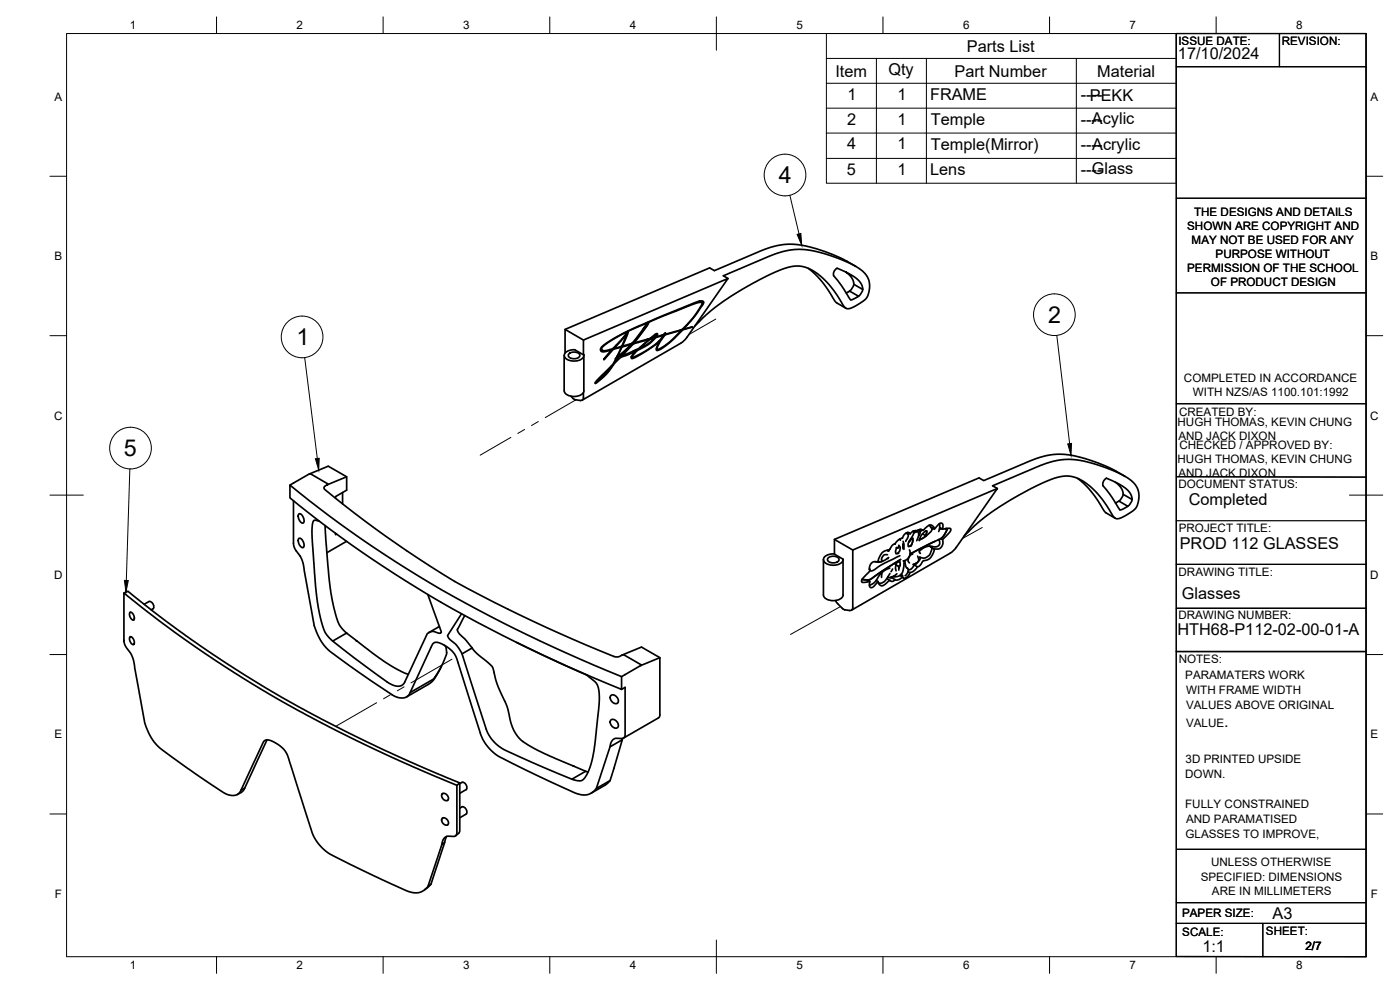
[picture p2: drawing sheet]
<svg xmlns="http://www.w3.org/2000/svg" width="420mm" height="297mm" viewBox="0 0 420 297" stroke-linecap="round" stroke-linejoin="round" font-family="sans-serif">
<!-- layer: Visible -->
<g fill="none" stroke="#000" stroke-width=".51">
<path d="M256.8 79.9l-3.3-1.9-3.7-1.7-4.4-1.5-3.3-.9-3.4-.6h-2l-1.9 .1-3 .6-3.6 1.3-13.8 5.9-1.4-.8-43.4 18.4v7.1M169.6 98.8l5.5 3.2M188 99.5l.2 .1M188.5 99.3l5.8-2.3-4.6 5.9-2.8 1 1.7-4.6M193.2 98.4l.2 .2M193.3 98.4l.2 .1M193.4 98.6l-3.2 4.1-.5 .2M193.4 98.6l-3.5 4.4M193.5 98l.2 .1M193.7 98.2l-.2 .3zM194.1 96.8l.2 .2M194.3 96.7l.2 .1"/>
<path d="M194.5 96.8l.1 .4-.6 .8-3.7 4.9M202.6 93.2l.3 .1 6.1-2.4 1.1-.2 .7 .2-2.6 4.1-3.6 3.9-4.9 1.4M202.8 93.4l-8.3 3.4M204.2 99l.2 .1-.5 .7-3 2.8-2.6 1.9-1 .3M204.2 99l.2 .1M204.4 99.1l-4.7 1.3M204.7 98.8l.3 .2-4.1 3.9-2.4 1.7-1.4 .6-.1-.7 .9-2.1-.2 .2M207.7 98.2l-2.7 .7M207.7 98.1l-2.6 .7M207.7 98v.2M210 90.3l.7 .5M210.8 91l.3 .1 .1-.5-.6-.3-2.4 .6-16.6 6.9-6.6 3.3-3.1 1.9-1.5 1.3-.2 .8 .5 .4 2.7-.4-2.1 2.8 2.8-3.1"/>
<path d="M211.1 91.1l-3 4.3-2.9 3.3-.3-.1M218.5 83.6l-1.4-.9 15-6.3 5-1.4 4.3-.1 3.4 .5 4.3 1.3 3.3 1.2 4.6 2.1 1.9 1.4 1.2 1.3 .7 1.6 .2 1.9-.4 2.1-.8 1.4-3.3 2.2-1.4 .6-1 .1-.9-.8-2.1-3.4-1.8-2.5-3.8-3.6-1.9-1.3-2-.9-2.2-.3-2 .2-3 .9-3.7 1.6-9.9 5.5-6.2 4.2-3.2 2.7-2.8 2.9M242.5 80.5l2 1.7 2 2.1 4.3 6.3 3.1 1.9M250.2 82.8l2.4 3 2.6 4.1 .7-.1 1.8-.9M253.9 81.6l1.6 1.6 .5 .9 .2 1.2 2.7 1.6-.5-1.9-1.2-1.3-2.4-1.6-2.9-1.4a.91 .91 0 0 0-1.4 .5l-.3 .7v.9M255 87.3l-1 .6M255 87.3l2.7 1.6M256.3 85.3l-.7 1.3-.6 .7M258.9 86.8l-.6 1.4-.6 .7M169.3 106.6v10.7a2.94 2.94 0 0 0 3.7 1.6l1.1-.3a1.61 1.61 0 0 0 1.1-1.3M170.7 106.2a2.28 2.28 0 0 1 3.3 .3 1.51 1.51 0 0 1-2 1.1 1.05 1.05 0 0 1-1.1-.3 1.05 1.05 0 0 1-.2-1.1zM171.3 118.9l1.3 1.1 1.6 .2"/>
<path d="M172.5 105l2.6 1.5M175.1 117.8v1.7a.75 .75 0 0 1-.9 .7M175.2 106.6v10.7M179.2 114.1l.2 .2M180.2 104.8l.6 .3M181 103.9l3.4-2.3 3.8-2-1.3 1.9-3 3.1-2.9 .6-.4-.3-.1-.3zM182.8 110.6l.8-.7-1.9 2.3-2.3 2.1zM183.1 104.9l.3 .2M183.4 109.9h.2M183.8 104.7l.3 .1 2.4-.6-1.5 3M184.1 104.4l.3 .1M184.3 108.7l.1 .1"/>
<path d="M184.8 108l.8-.4-1.2 1.2zM185 107.2l.6 .4M185.2 106.9l.2 .1-.2-.1M186.2 104l.3 .2M186.7 103.7l.2 .2M186.8 106.5l.1 .1M187.9 100.1h.2l-1.5 3.8-2.2 .6 3.2-3.7 .5-.6zM189.1 103.2l.2 .2-.5 .5-3.4 3.1 1.3-2.9-.3-.1M189.3 103.4l-2.6 .7M189.4 103.1l.2 .2-.2 .2-4 3.8M189.5 103.1l.3 .1-.1 .2-3.2 3.3-1.1 .6-.3-.2M189.8 103.2l-.2 .1"/>
<path d="M190.4 105.2l.4 .2M191.6 102.7l-1.3 .4M192.1 104.2l.2 .1M194.2 101.8l.4 .1-1.5 1.4a7.5 7.5 0 0 1-3.5 2.3l-2.7 1 3.4-3.5-.3-.2M194.4 101.8l.2 .1M194.4 101.9l-2.8 .8-.2-.1M195.5 101.7l-1 .5-2.2 2.1M196 101.3l.3 .1-.1 .2-1.5 1.4-2.4 1.3M196 101.3l.3 .1M196.2 101.4l-.7 .3-.3-.2M196.5 100.4l.5 .1-.4 .6-1.2 .2M196.6 100.4l.3 .1"/>
<path d="M196.8 100.6l-1.2 .8M197 101l.4-.7-.2-.2-2.2 1.5-4.8 1.2M197 104.6l.3 .2M197 101l.2 .1zM197.6 102.5l-.6 .7-2.5 1.8-4.3 2.5-.7 .1v-.5l1.3-1.7-4.5 1.8-1.7 1.7-2.6 3.4-3.3 2.7v-.3l.7-.9 4.5-4.4 1.1-2.2M197.8 102.3l.1 .1M198.8 100.5l.2 .2zM198.9 100.7l-1.9 .5-2.5 2.2-3.3 1.8M199 100.7l-1.3 1.8-2 1.6-2.5 1.5-3.4 1.6-.3-.2 .3 .2 .1-.6 1.3-1.4-.4-.2M199.3 100.3l.4 .1-2 2.8-.5 1.1 .1 .5M199.4 100.2l-2.4 .8-.2-.1M199.5 100.1l.3 .1"/>
<path d="M199.5 100l.3 .2-.1-.2-.3 .2M206.1 101.3l12.4-17.7-43.4 18.4 .1 4.4a2.19 2.19 0 0 1-2.7 1.9l-1.7-.2a1.46 1.46 0 0 1-1.5-1.5 1.46 1.46 0 0 1 1.5-1.4l1.7-.3M206.1 101.2l-1.7 1.7-29.7 17.2M87 145.5l5.7-3.2 .5-.1 5.1 2.9-.1 .4-.9 .6v.5a286.2 286.2 0 0 0 43.1 30 373.6 373.6 0 0 0 44.5 20.5l2.4-.6 5 3-5.8 3.5v3.8a385.1 385.1 0 0 1-90.6-50.3l-8.9-7.1v-3.9a361.6 361.6 0 0 0 87.3 52.4l12.2 5.1M88.1 150.2l.1 13.5 .5 1.3 1.6 2.3 .7 2 3.3 18.6 1.9 4.2 2.1 2.7 6.8 5.1 12.6 8.6 1.6 .7 1.6 .2 1.1-.3 1.1-1.3 7.1-4.2 2.2-3.4 1.6-3.8-.2-2.5M89.7 154.2l.7 .2 .6 .8 .3 1.1-.4 .7-.6-.3-.6-.8-.2-1zM92.8 142.2l5.7-2.3 5.5 3.2v4l-3.3 1.9v.5M95.9 156.4l-1.3-.3-.5 .2-.4 1.1-.1 1.7 1.4 19.9 .9 5.2 1.2 4.5 .9 1.7 1.8 1.9M97.6 157.7l1.1 15.3 1.1 7.6 1.7 6.2 1 1.7 1.6 1.5M102.8 147.8v3.4M104 143.1l-5.8 2.4 .1-.2M272.1 160l.4 .3 .1 .6-.8 1.5"/>
<path d="M272.7 160l-.3 .3M274 159.4h.2M274.1 159.4h.1M274.2 159.4l-.2 1.1-1.5 2.6 .2 .9M274.8 159.2l.3 .3zM275.1 159.5l-.9 .5M275.3 159.3h-1.1l-1.1 .9-.7-.4M275.4 159.6l.3 1-.6 1.6M275.5 159.1l.3 .1M275.8 159.2l.3 .4-.2 1.1M276.4 158.8l.4 .3M276.6 159l-.5 .6"/>
<path d="M278 159.3l-.1 1.5M278.1 159.3l-.6 .2-1 1.1-.6 1.6M278.8 157.6l.9 1.1-.3 .7-1.5 1.4-1-.6M279.3 158.1l1.1 .7 1.3-1.5 .8-.4 .5 .5-.1 1.4M279.9 158.5l-.2 .4M280.4 158.8l-.4-1-.9-.3-1 .6-1 1-1-.3-.8 .5-.2-.1M281.9 157.1l.1 1.2-.3 1.2M282 158.7l.6-.1zM282 158.3l.9 .5 1.8-.3 .6 .3-.2 .8-2.2 2.3M283.8 158.6v.1M284 158.7h.3M284.3 158.7l-.8 1.7-1.1 1.2-9.3 4.6 7.5-3.8"/>
<path d="M284.3 158.7l-1.3 2.3-1.5 1M284.3 158.7l-.6-.1 .6 .1M284.3 158.7h.1M299.3 146.6l-1.4-.8 14.3-6.1 5.3-1.6 2.3-.3 2.4 .1 3.6 .6 4.2 1.2 4.2 1.5 3.6 1.8 1.9 1.4 1.2 1.3 .8 1.6 .1 2.2-.6 2.4-.8 1-3.6 2.3-.9 .4h-1l-.9-.8-2-3.4-2-2.6-3.7-3.5-1.6-1.2-2.3-.9-2-.4-2.1 .2-3.1 .9-3.6 1.6-9.5 5.2-6.6 4.5-3.1 2.6-3 3M323.4 143.5l1.8 1.5 2.2 2.3 4.2 6.3 3.1 1.9M332 143.5l3.7 1.6 2.4 1.6 1.2 1.4 .5 1.8M332.1 143.5a1.93 1.93 0 0 0-.1 3.4l4.1 6.1 .8-.2 1.6-.9-2.7-1.5-1 .5M334.7 144.7l1.7 1.7 .5 1 .2 .9 2.7 1.6M337.1 148.3l-.6 1.4-.7 .6M337.7 142.9l-6.2-3.2-4.4-1.6-4.1-1.2-3.6-.6h-2.1l-4.7 .8-3.6 1.2-13.8 5.9-1.4-.8-43.4 18.4v4.5l2.6 1.5a2.43 2.43 0 0 1-2.9 1.8l-1.7-.3a1.38 1.38 0 0 1-1.3-1.3 1.38 1.38 0 0 1 1.1-1.4l2.2-.4M339.8 149.9l-.6 1.3-.7 .7M37.2 177.9l1.2-.5 10.5 8.3 11 7.9 12.4 8.2 13 7.8 11.3 6.2 13.3 6.7 12.9 6 15.2 6.4v14.3l-.2 .7-1 .8"/>
<path d="M37.2 177.9l9.8 7.8 11.8 8.5 11.6 7.7 12.3 7.4 11.2 6.2 13.3 6.8 16.5 7.6 13.4 5.7v14.4l-.4 .8-2.5 .1-.8 .4-.4 .6-4.6 14.2-1.2 1-.9 .6-1.2 .2-1.3-.1-1.7-.5-4.3-1.9-12.7-6.1-6.2-3.1-2.6-2.2-1.6-2.1-1-2-7.6-23.7-1.3-1.8-2.7-1.8-1.8-.6-.7 .1-.5 .4-6.8 14.7-.6 .8-.6 .4-1 .3-2.3-.5a228.5 228.5 0 0 1-20.8-14.7l-1.8-2.4-1.6-3.7-3.5-19.1-.7-2-1.6-2.2-.5-1.3zM89.6 161.6h.6l.7 .7 .4 1.2-.3 .8-.5-.1-.7-.8-.3-1.1zM100.7 160v.4l.3-.2M104 162.4l-5.9 3.4M128.4 178.4l4 11.3-.6 .3-2.1-.6-1.5 .7-6.7 14.6-.9 .9-.8 .3h-.9l-2.4-1.1-10.3-7.5-6.4-5 4.1-2.3 3.2 2.3M247.1 167.9v10.6a2.94 2.94 0 0 0 3.7 1.7l1.1-.4a1.61 1.61 0 0 0 1.1-1.3v-10.6M248.5 167.4a2.28 2.28 0 0 1 3.3 .3 1.51 1.51 0 0 1-2 1.2 1.05 1.05 0 0 1-1.1-.3 1.05 1.05 0 0 1-.2-1.2zM250.4 161.8l5.5 3.2M260.9 174l-.1 .3M260.9 170.6l.1 .2M261 170.8h.1M263 174.2l.5 .3-1.3 1.5-.6 .3-.6-.3v-1.5"/>
<path d="M264.7 171.8l-.1 1.4M266.1 173.6l1 .6M266.3 166.4h-.8l-.4 .3-.5 .9v.9h-1.1M266.5 173l.2 .2zM266.5 165.1l.1 .2zM266.7 167.3l-2.2 1.2-1.1 .2-.8-.2M267 170.4l-2.1 1.2-.9 .9-1.5 2.2-1.6 .9M267.1 172.1l-1.8 2.4-1 .5-.7-.2M267.5 173.1v.3l-1-.3M267.7 173.4l.9 .5-.7 .5-1.1-.2-1.9 1.5-1-.3-.4-.9M267.9 170.7l-.5 .8M268.1 172.9l.2 .1"/>
<path d="M268.3 172.9v.1M268.5 163.2l.2 .1M268.9 169.5l.8 .5v1.1M269 166.1l-.3-.5 .3-1.2 .2-.2 .5 .2v-.7l.5 .6-.1 .7-.9 1.2M269.2 168.7l-.5 1.7 .2 .9M269.2 172.2l-.9 .6-.9 .2M270 168.6l.2 .9-.5 1M270.1 168.6l-.9 .1-.5 .6M270.1 166.8l-5.1 2.4-2.7 1.8-.7 .3-.4-.1M270.2 161.7l-.1 .2M270.2 162h.1M270.3 167.9l-9.1 5.9h-2.5"/>
<path d="M270.3 172.4l.4 .2M270.4 172.4l.3 .2M270.7 172.6l.2 .1M270.8 173.1l-1.1 .8h-1.1M270.9 163.2l.1 .7v-.3M271 163.9v.7zM271 162.4l.3 .9v1.5M271.3 168.3v1.6l-.5 2-1 .9-1.5 .2M271.6 168.2l.2 1.7 .6 .6M272.2 160.1l.3 .2M272.5 170.6v1l-.9 1.1M272.5 171.5l.6 .3-.2 .5-.3 .5-.9 .6h-.6l-1-.7"/>
<path d="M272.8 162.5h.1M272.9 165l.3 1-.4 1.1-.7 .8-1 .4M273.1 160.2l-.4-.4-1 .3-.8 1.3-1 .4-1.3 1.4-.7 .3-1 1.5-1.9 .6-.9 1.2-.6 1.7h-1.2l-.8 .6-.5 .8-.1 1a.56 .56 0 0 1-.3 .9l-1.8 2-.2 .8 .7 .2 1.7-.3-.8-.5M273.4 163.7l-.1 .1M273.5 166.3h.1M273.7 163.2l-.2 .3M273.9 161.5v.1M273.9 161.6l.1 .6M273.9 166.1l-.6 .4-.7 1.1-.1 .8 .4 .5M273.9 162.4l-.1 .4M273.9 161.9l-.3 1.6-.3 .3-.7 .1 .7-.1M274 161.5l-1.2 1"/>
<path d="M274.2 169.3l.1 .3-.5 .8-.6 .5h-.6M274.9 169l-.1 .2zM275.3 170.1l-1 1.1-1.2 .6M275.4 166.9l.3 .9-.1 .7-.5 .4-1.1 .5M275.9 162l2-1.2zM278.9 163.9l.6 .3 .2 .4-.6 1.7-1.4 1.1-.6 .1-1-.3v.5l-.4 .7a.86 .86 0 0 1-1 .7M279.5 164.3l.9 .4v.4l-.6 1.4-.8 1.1-.7 .4-1.2 .3-1.4 1.7-.4 .1-1-.6M281.8 161.9l.2 1.2-.4 .7-.8 .3-2-.2-1.3 .3-1.6 1.1 .3 .7M282.4 161.6l.5 .3 .1 .4-.3 1.6-.7 .7-1.6 .1M287 164.3l12.3-17.7-43.4 18.4v17.5a.75 .75 0 0 1-.9 .7M287 164.3l-1.8 1.7-29.7 17.1M39 183.8h.5l.6 .7 .2 .8-.2 .7-.5-.1-.5-.6-.2-.8z"/>
<path d="M39 191.1h.5l.6 .8 .2 .7-.2 .8-.6-.2-.5-.8zM39.1 183.7h.1M39.1 191v.1M40.2 186h-.1M40.2 193.3l-.1 .1M43.2 181.3l1.5-.8a1.45 1.45 0 0 1 1.2 2.2l-.5 .3M106.8 192.3h.3M107.1 192.3l8.7 6.5 4.5 2.6 2.3 .9M131.9 188l-3.2 1.8M132.5 199.8l-1.8 3.4-1.1 1.4-7.6 4.5M133.4 193.6l2.1 1.6 1.4 2 7.4 23.4 1.1 2.2 1.2 1.5 1.6 1.6 1.9 1.3 14.9 7.3 7.6 3.4 1.5 .5 1.5 .1 1.1-.2 1.1-.5 1.1-1.1 4.6-14.1 1-1h2.4l.7-.7v-14.7l-1.1 .6M133.4 193.6l-2.3-.9-.8 .1-.4 .4-6.8 14.6"/>
<path d="M133.4 193.7h.1M138.5 184.2l-4.2 6.6 .7 1 2.2 2.1 1.5 2.3 7.3 22.7 1.3 2.5 1.8 2 2.2 1.5 8.3 3.8 12 5.1M139.5 184.7l-2.3 4.4 .5 .9 1.9 1.8 2 2.6-2.9 1.8M141.6 194.3l1.6 1.9 4.6 3.9 1.5 5.4 2.9 6.4 1.6 6.3 .8 1.6 1.1 1.6 2 1.6 3.5 2 11 4.9M155 192.7l21.1 9.9 2.4 1.9 .7 .9 .6 2.2v3.6l-1.3 12.3-1.1 5.7-1.2 3.1-1.3 1.7-1.2 .3-2.1-.5 4.2-2.4M186.8 196.5l5.7-2.4 5.5 3.2v17.2M192.3 199.5v.1M198 197.3l-5.8 2.4 .1-.1M250.7 180.2l.7 .9M251.4 181.1l1.4 1.4a2.67 2.67 0 0 0 2.2 .7M183.3 208.7l.8-.2 1 .7 .5 1-.3 .8-.9 .1-.9-.8-.4-.9zM183.3 216l.9-.1 .9 .6 .5 1-.2 .7-.9 .2-.8-.5-.6-1z"/>
<path d="M198 214.5l-.4 .9-10.5 6.1M73.4 236.5l-1.1 .6M80.2 222l-6.9 14.8-.6 .7-1.5 .9M132.7 238.3l.6-.3 1 .7 .3 .8-.3 .6-.6 .1-.8-.5-.3-.7zM132.9 238.1h-.1M138 235.1l.6-.4a1.45 1.45 0 0 1 1.3 2.2l-1.9 1.1M138 234.9l-.9 .7M172.2 229.9h-.2M172.2 229.9l4.3 1.8M183.1 224.1l3.7-2.1-3.7 12.2-4.1 2.4M183.1 234.2l-1.2 1.2-4.5 2.6M184.3 230.5h.1"/>
<path d="M186.8 221.6v.4M132.7 245.6l.7-.2 .8 .5 .4 .9-.2 .6-.7 .2-.8-.6-.4-.7zM132.9 245.4l-.1 .1M133.5 252.8l-.9 .7M134 251l-4.7 14.3-1.9 1.7M134.4 240.1h-.1M134.4 247.5h-.1M138 242.5l.6-.4a1.45 1.45 0 0 1 1.3 2.2l-1.9 1.1M129.3 265.3l-.9 .6"/>
</g>
<g fill="#000">
<circle cx="266.3" cy="167.6" r=".25"/>
<circle cx="266.6" cy="165.3" r=".25"/>
<circle cx="269.4" cy="166" r=".25"/>
<circle cx="269.7" cy="169.9" r=".25"/>
<circle cx="273.6" cy="166.3" r=".25"/>
<circle cx="279.4" cy="164.1" r=".25"/>
</g>
<!-- layer: Tweak Trail -->
<path d="M214.8 95.7l-8.1 4.7M172.8 120l-9.2 5.3M153.3 131.2l-9.2 5.4M157.4 128.9l-2 1.2M161.6 126.5l-2.1 1.2M294.8 158.3l-6 3.3M135.6 197.8l-12.3 7.1M252.3 182l-15.1 8.4M113 210.8l-12.2 7.1M117.2 208.5l-2.1 1.2M121.3 206.1l-2.1 1.2M86.2 226.4h-.1" fill="none" stroke="#000" stroke-width=".3"/>
<!-- layer: BORDER -->
<g fill="none" stroke="#000" stroke-width=".3">
<path d="M20 10.1h390v276.9h-390zM65 5.1v5M115 5.1v5M165 5.1v5M215 5.1v10M265 5.1v5M315 5.1v5M365 5.1v5M15 52.9h5M410 52.9h5M15 100.7h5M410 100.7h5"/>
<path d="M15 148.6h10M405 148.6h10M15 196.4h5M410 196.4h5M15 244.2h5M410 244.2h5M65 287v5M115 287v5M165 287v5M215 282.1v9.9M265 287v5M315 287v5"/>
<path d="M365 287v5"/>
</g>
<!-- layer: TITLEBLOCK -->
<g fill="none" stroke="#000" stroke-width=".36">
<path d="M353 10.1h57v276.9h-57zM384 10.1v9.9M353 20h57M353 59.5h57M353 87.9h57M353 121.1h57M353 156.2h57M353 143l57 .2M353 169.3h57M353 195.5h57M353 182.5h57M353.1 254.8h57"/>
<path d="M353 270.8h56.9M353 277.1h57M379 277.1v9.9"/>
</g>
<!-- layer: Parts Lists -->
<path d="M248 10.1h105v44.9h-105zM248 17.5h105M263 17.5v37.5M278 17.5v37.5M323 17.5v37.5M248 25h105M248 32.5h105M248 39.9h105M248 47.5h105" fill="none" stroke="#000" stroke-width=".3"/>
<!-- layer: Balloons -->
<g fill="none" stroke="#000" stroke-width=".3">
<circle cx="235.6" cy="52.5" r="6.3"/>
<circle cx="316.4" cy="94.4" r="6.3"/>
<circle cx="90.7" cy="101.1" r="6.3"/>
<circle cx="39.2" cy="134.4" r="6.3"/>
</g>
<!-- layer: 0 -->
<path d="M239.2 70.3l1.1-.3 .3 3.6zM94.7 137.7l1.1-.2-.1 3.5zM320.4 133.2l1.2-.2-.2 3.6zM37.3 174.1l1.2 .1-.7 3.5z" fill="#000" stroke="#000" stroke-width=".3"/>
<path d="M237 58.6l2.8 11.6M91.4 107.3l3.8 30.3M317.2 100.7l3.8 32.4M39 140.7l-1.1 33.5" fill="none" stroke="#000" stroke-width=".3"/>
<g font-size="7">
<text x="233.8" y="55">4</text>
<text x="314.6" y="97">2</text>
<text x="89" y="103.6">1</text>
<text x="37.2" y="136.9">5</text>
</g>
<g font-size="4.9">
<text x="290.2" y="15.5">Parts List</text>
<text x="353.5" y="17.8">17/10/2024</text>
<text x="250.7" y="23">Item</text>
<text x="266.6" y="22.5">Qty</text>
<text x="286.4" y="23">Part Number</text>
<text x="329.3" y="23">Material</text>
<text x="254.3" y="29.9">1</text>
<text x="269.3" y="29.9">1</text>
<text x="279.1" y="30">FRAME</text>
<text x="324.4" y="30">----</text>
<text x="327.1" y="30.2">PEKK</text>
<text x="254.2" y="37.4">2</text>
<text x="269.3" y="37.4">1</text>
<text x="279.4" y="37.5">Temple</text>
<text x="324.4" y="37.5">----</text>
<text x="327.7" y="37.2">Acylic</text>
<text x="254.3" y="44.8">4</text>
<text x="269.3" y="44.8">1</text>
<text x="279.4" y="45">Temple(Mirror)</text>
<text x="324.4" y="44.9">----</text>
<text x="327.8" y="44.9">Acrylic</text>
<text x="254.1" y="52.4">5</text>
<text x="269.3" y="52.4">1</text>
<text x="279.2" y="52.5">Lens</text>
<text x="324.4" y="52.5">----</text>
<text x="327.6" y="52.3">Glass</text>
<text x="356.7" y="151.6">Completed</text>
<text x="354.1" y="164.8">PROD 112 GLASSES</text>
<text x="354.7" y="179.6">Glasses</text>
<text x="353.4" y="190.6">HTH68-P112-02-00-01-A</text>
<text x="367.4" y="218.2">.</text>
<text x="381.9" y="275.7">A3</text>
<text x="360.8" y="285.5">1:1</text>
</g>
<g font-size="3.5">
<text x="39" y="8.8">1</text>
<text x="89" y="8.8">2</text>
<text x="139" y="8.8">3</text>
<text x="189" y="8.8">4</text>
<text x="239" y="8.8">5</text>
<text x="289" y="8.8">6</text>
<text x="339" y="8.8">7</text>
<text x="389" y="8.8">8</text>
<text x="353.7" y="13.6">ISSUE DATE:</text>
<text x="384.7" y="13.6">REVISION:</text>
<text x="16.3" y="30.2">A</text>
<text x="411.3" y="30.2">A</text>
<text x="358.4" y="64.7">THE DESIGNS AND DETAILS</text>
<text x="356.3" y="68.9">SHOWN ARE COPYRIGHT AND</text>
<text x="357.6" y="73.1">MAY NOT BE USED FOR ANY</text>
<text x="364.8" y="77.4">PURPOSE WITHOUT</text>
<text x="16.3" y="78">B</text>
<text x="356.3" y="81.6">PERMISSION OF THE SCHOOL</text>
<text x="411.3" y="78">B</text>
<text x="363.4" y="85.8">OF PRODUCT DESIGN</text>
<text x="355.3" y="114.6">COMPLETED IN ACCORDANCE</text>
<text x="358" y="118.8">WITH NZS/AS 1100.101:1992</text>
<text x="16.2" y="125.9">C</text>
<text x="353.8" y="124.9">CREATED BY:</text>
<text x="411.2" y="125.9">C</text>
<text x="353.4" y="127.8">HUGH THOMAS, KEVIN CHUNG</text>
<text x="353.7" y="132">AND JACK DIXON</text>
<text x="353.9" y="134.7">CHECKED / APPROVED BY:</text>
<text x="353.4" y="138.8">HUGH THOMAS, KEVIN CHUNG</text>
<text x="353.7" y="143">AND JACK DIXON</text>
<text x="353.7" y="146.4">DOCUMENT STATUS:</text>
<text x="353.8" y="159.8">PROJECT TITLE:</text>
<text x="16.2" y="173.7">D</text>
<text x="353.7" y="172.7">DRAWING TITLE:</text>
<text x="411.2" y="173.7">D</text>
<text x="353.7" y="185.9">DRAWING NUMBER:</text>
<text x="353.8" y="198.9">NOTES:</text>
<text x="355.7" y="203.6">PARAMATERS WORK</text>
<text x="355.9" y="208.1">WITH FRAME WIDTH</text>
<text x="356" y="212.6">VALUES ABOVE ORIGINAL</text>
<text x="16.3" y="221.6">E</text>
<text x="356" y="218.2">VALUE</text>
<text x="411.3" y="221.6">E</text>
<text x="355.7" y="233.4">DOWN.</text>
<text x="355.8" y="228.8">3D PRINTED UPSIDE</text>
<text x="355.7" y="242.4">FULLY CONSTRAINED</text>
<text x="355.8" y="251.5">GLASSES TO IMPROVE,</text>
<text x="356" y="247">AND PARAMATISED</text>
<text x="363.5" y="260">UNLESS OTHERWISE</text>
<text x="16.4" y="269.4">F</text>
<text x="360.3" y="264.2">SPECIFIED: DIMENSIONS</text>
<text x="363.7" y="268.4">ARE IN MILLIMETERS</text>
<text x="411.4" y="269.4">F</text>
<text x="354.8" y="275.2">PAPER SIZE:</text>
<text x="354.8" y="280.8">SCALE:</text>
<text x="379.9" y="280.6">SHEET:</text>
<text x="391.8" y="285">2/7</text>
<text x="39" y="290.8">1</text>
<text x="89" y="290.8">2</text>
<text x="139" y="290.8">3</text>
<text x="189" y="290.8">4</text>
<text x="239" y="290.8">5</text>
<text x="289" y="290.8">6</text>
<text x="339" y="290.8">7</text>
<text x="389" y="290.8">8</text>
</g>
</svg>
